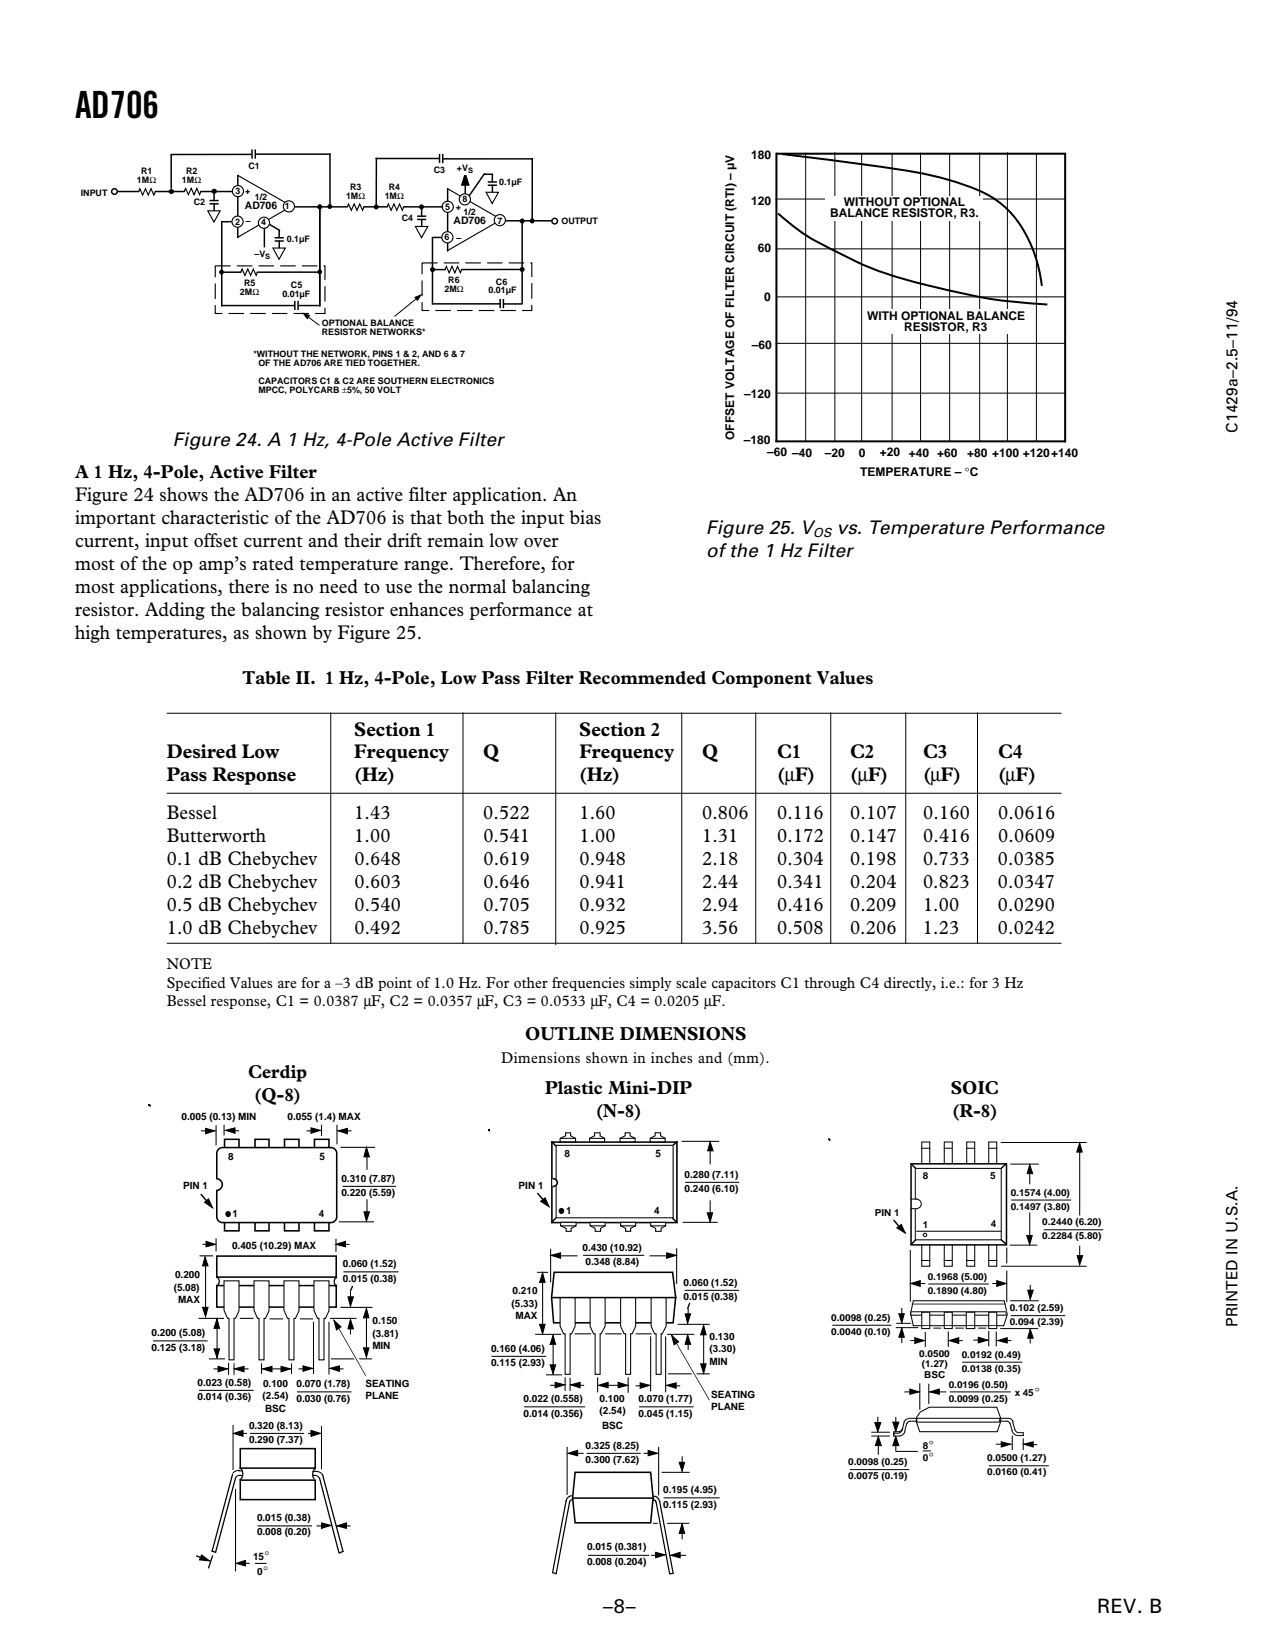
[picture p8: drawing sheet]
<svg xmlns="http://www.w3.org/2000/svg" width="216mm" height="279mm" viewBox="0 0 216 279" stroke-linecap="round" stroke-linejoin="round" font-family="sans-serif">
<path d="M36.4 45h18.6v8.1h-18.6z" fill="none" stroke="#000" stroke-width=".19" stroke-dasharray="2.6 1" stroke-linecap="butt"/>
<g fill="none" stroke="#000" stroke-width=".25">
<path d="M63.7 26.8h10.5M63.7 26.8v8.2M75.2 26.9h14.9M75.8 32v10.4M78.8 30.4v2.4M82 29.5l-2.8 4.1M82.1 29.5h1.3M85.4 37.4h7.8M88.4 37.5v13.8M90.1 26.9v10.5M73.2 40.3v11.1M73.3 51.5h11.4"/>
<path d="M73.3 40.2h2.2M85.4 51.5h3M88.4 45.6l-14.8 .1"/>
</g>
<path d="M75.8 32l9.1 5.2M84.9 37.2l-9.1 5.2" fill="none" stroke="#000" stroke-width=".19"/>
<g fill="#000" stroke="#000" stroke-width=".25">
<circle cx="63.7" cy="35" r=".3"/>
<circle cx="71.4" cy="35" r=".3"/>
<circle cx="88.4" cy="37.4" r=".3"/>
<circle cx="73.2" cy="45.7" r=".3"/>
<circle cx="88.4" cy="45.6" r=".3"/>
</g>
<g fill="#fff" stroke="#000" stroke-width=".19">
<circle cx="75.8" cy="35" r=".94"/>
<circle cx="75.8" cy="40.2" r=".94"/>
<circle cx="78.7" cy="33.8" r=".94"/>
<circle cx="84.6" cy="37.3" r=".94"/>
</g>
<g fill="none" stroke="#000" stroke-width=".25">
<path d="M29 26.2v5.6M35.6 34h1.3M35.6 34.5h1.3M36.3 32.7l-.1 1.2M36.3 34.6v1.1M37.5 37.5v14.3M37.7 37.5h1.4M40.3 29.8v10.4M42.4 26.1l-13.4 .1M45.2 37.7l2.1 1.3M49.6 35h25.3M55.9 26.1h-12.5"/>
<path d="M55.9 26.1v8.8M74.4 26.2v1.3M75 26.2v1.3M37.6 51.7h12.1M50.7 51.7h3.3M54.1 46.1h-16.3M84.7 50.8v1.3M85.2 50.8v1.3"/>
</g>
<path d="M51.1 52.9l1.5 .5-.6 .7zM70.1 50.3l1.4-.6-.8 1.3z" fill="#000"/>
<path d="M52.3 53.8l1.7 1.2M70.4 50.7l-3.5 2.8" fill="none" stroke="#000" stroke-width=".17"/>
<g fill="#000" stroke="#000" stroke-width=".25">
<circle cx="36.3" cy="32.4" r=".31"/>
<circle cx="90.1" cy="37.4" r=".3"/>
</g>
<path d="M40.3 29.7l9.1 5.2M49.4 34.9l-9.2 5.3" fill="none" stroke="#000" stroke-width=".19"/>
<path d="M35.2 35.7h2.1l-1.1 1.9z" fill-rule="evenodd" fill="#fff" stroke="#000" stroke-width=".19"/>
<g fill="#000" stroke="#000" stroke-width=".25">
<circle cx="54.1" cy="35" r=".28"/>
<circle cx="37.5" cy="46.1" r=".28"/>
<circle cx="54.1" cy="46.1" r=".28"/>
</g>
<g fill="#fff" stroke="#000" stroke-width=".19">
<circle cx="40.2" cy="37.5" r=".94"/>
<circle cx="40.3" cy="32.4" r=".94"/>
<circle cx="44.7" cy="37.7" r=".94"/>
<circle cx="48.9" cy="35" r=".94"/>
</g>
<g fill="none" stroke="#000" stroke-width=".25">
<path d="M20.1 32.4h19.1M42.7 25.4v1.3M43.2 25.4v1.3M44.8 38.8v3M47.3 39v1.2M54.1 35.1v16.7M46.6 40.3h1.3M46.6 40.8h1.3M47.3 40.8v1.2M49.9 51.1v1.3M50.5 51.1v1.3"/>
<circle cx="19.4" cy="32.4" r=".47"/>
<circle cx="93.9" cy="37.4" r=".47"/>
</g>
<g fill="#000" stroke="#000" stroke-width=".25">
<circle cx="29" cy="32.4" r=".31"/>
<circle cx="54.1" cy="35" r=".28"/>
<circle cx="55.8" cy="35" r=".28"/>
</g>
<g fill="#fff" stroke="#fff" stroke-width=".19">
<path d="M23.8 32.2h2.4l-.3 .6h-2.4z" fill-rule="evenodd"/>
<path d="M31.6 32.1h2.3l-.3 .7h-2.3z" fill-rule="evenodd"/>
<path d="M75.7 45.3h2.4l-.3 .7h-2.4z" fill-rule="evenodd"/>
<path d="M59.2 34.7h2.3l-.3 .7h-2.3z" fill-rule="evenodd"/>
<path d="M65.9 34.7h2.3l-.2 .7h-2.4z" fill-rule="evenodd"/>
</g>
<path d="M23.5 32.5l.2-.5 .4 1 .5-1 .5 1 .5-1 .5 1 .2-.5M31.2 32.4l.2-.5 .5 1.1 .5-1.1 .5 1.1 .4-1.1 .5 1.1 .2-.6M58.8 35l.2-.5 .5 1.1 .5-1.1 .4 1.1 .5-1.1 .5 1.1 .2-.5M65.5 35l.3-.5 .4 1.1 .5-1.1 .5 1.1 .5-1.1 .4 1.1 .3-.5M75.4 45.6l.2-.5 .5 1.1 .4-1.1 .5 1.1 .5-1.1 .5 1.1 .2-.6" fill="none" stroke="#000" stroke-width=".19"/>
<path d="M71.5 44.5h18.6v8.1h-18.6z" fill="none" stroke="#000" stroke-width=".19" stroke-dasharray="2.6 1" stroke-linecap="butt"/>
<path d="M46.2 42h2.1l-1 1.9z" fill-rule="evenodd" fill="#fff" stroke="#000" stroke-width=".19"/>
<path d="M41.2 45.8h2.3l-.3 .7h-2.3z" fill-rule="evenodd" fill="#fff" stroke="#fff" stroke-width=".19"/>
<path d="M40.8 46.1l.2-.5 .5 1 .5-1 .4 1 .5-1 .5 1 .2-.5" fill="none" stroke="#000" stroke-width=".19"/>
<path d="M70.8 36.6h1.3M70.8 37.2h1.3M71.4 35.4v1.1M71.4 37.2v1.1" fill="none" stroke="#000" stroke-width=".25"/>
<path d="M70.3 38.4h2.1l-1 1.9z" fill-rule="evenodd" fill="#fff" stroke="#000" stroke-width=".19"/>
<path d="M82.7 30.8h1.3M82.7 31.4h1.3M83.4 29.6v1.1M83.4 31.4v1.1" fill="none" stroke="#000" stroke-width=".25"/>
<path d="M82.3 32.6h2.1l-1.1 1.9z" fill-rule="evenodd" fill="#fff" stroke="#000" stroke-width=".19"/>
<path d="M78.7 29.7h.2l.5 1.7h-1.2z" fill-rule="evenodd" fill="#000" stroke="#000" stroke-width=".17"/>
<g fill="none" stroke="#000" stroke-width=".17">
<path d="M131.4 33.7h48.8M136.4 25.9v48.8M141.4 25.9v48.8M145.9 26v48.6M151.1 26v48.7M155.9 26v48.6M160.8 26v48.6M165.9 25.9v48.8M170.6 25.8v48.9M175.5 26v48.7M131.4 58.1h48.9M131.5 42.1h48.8"/>
<path d="M131.5 50.3h48.8M131.4 66.6h48.8"/>
</g>
<path d="M131.5 26v48.7M131.5 26h48.9M180.4 26.1v48.6M131.5 74.7h48.8" fill="none" stroke="#000" stroke-width=".34"/>
<path d="M139.7 33.3h26.8v4h-26.8z" fill-rule="evenodd" fill="#fff"/>
<path d="M132.4 26.1a295.4 295.4 0 0 1 26 3.8 36.5 36.5 0 0 1 9.8 3.7 19.3 19.3 0 0 1 7.9 12.6l.3 2.2" fill="none" stroke="#000" stroke-width=".34"/>
<path d="M146.5 52.5h27.2v4h-27.2z" fill-rule="evenodd" fill="#fff"/>
<path d="M131.7 36.1a36.2 36.2 0 0 0 10.5 6.8 61.9 61.9 0 0 0 17.2 6 83.4 83.4 0 0 0 18 2.7" fill="none" stroke="#000" stroke-width=".34"/>
<g fill="none" stroke="#000" stroke-width=".17">
<path d="M28.2 120.8h151.5M28.2 134.3h151.5M56 120.7v39.1M78.4 120.7v39.1M94.1 120.7v39.3M115.4 120.7v39.1M128 120.7v39.1M140.7 120.7v39.1M153.4 120.7v39.1M165.5 120.7v39.1M28.2 159.7h151.5M54.4 257.9l1.6 .4-1.6 .5z"/>
<path d="M57.1 258.4l1.6-.5v.9zM34.1 263.3l1.4 1-1.7-.2zM40 264.7l1.6-.5v1z"/>
</g>
<g fill="#000">
<path d="M25.2 187.1l.2 .2zM39.3 249.6h.2v.2l-3.5 13h-.2zM39.4 241.3h.2v7.6h-.2zM39.8 252.1h.2v14h-.2zM39.8 250.2h.2v.1l-3.4 12.7h-.2zM40.4 249h.7v.2h-.7zM40.5 249.7h.7v.2h-.7zM42.3 242.6h9.2v.2h-9.2zM43.6 258.3h9.2v.2h-9.2zM52.8 249.7h.7v.2h-.7zM52.9 249.1h.7v.1h-.7zM53.6 258.3h2v.2h-2z"/>
<path d="M54 250.2h.2l3.3 12.8h-.2zM54.4 241.4h.1v7.4h-.1zM54.4 257.9h1.7v1h-1.7zM54.5 249.6h.2l3.5 13.2h-.2zM57.1 257.9h1.6v1h-1.6zM57.5 258.3h1.9v.2h-1.9zM33.2 263.4l1.9 .7v.1l-1.9-.6zM33.8 263.3h1.7v1.1h-1.7zM35.8 262.5l.8 .3v.2l-.8-.3zM35.9 263.4h.2v.2l-.7 2h-.2zM40 264.2h1.6v1h-1.6zM40.3 264.6l2 .1v.1l-2-.1z"/>
<path d="M57.4 262.9l.8-.3v.2l-.6 .2h-.2z"/>
</g>
<path d="M40.6 249h-.1a1.18 1.18 0 0 0-1.1 .5M40.6 249.8l-.3 .1-.4 .4M53.3 249.8l.3 .1 .4 .4M53.4 249.2h.1a1.18 1.18 0 0 1 1.1 .5" fill="none" stroke="#000" stroke-width=".18"/>
<path d="M53.5 248.7a1.14 1.14 0 0 0 0 1.9" fill="none" stroke="#000" stroke-width=".21"/>
<path d="M40.6 250.6h12.8v3.4h-12.8z" fill="#fff"/>
<path d="M40.7 250.6h12.7v3.3h-12.7z" fill="none" stroke="#000" stroke-width=".26"/>
<path d="M40.6 245.3h12.8v3.3h-12.8z" fill="#fff"/>
<path d="M40.7 245.3h12.7v3.3h-12.7z" fill="none" stroke="#000" stroke-width=".26"/>
<path d="M40.6 248.6a1.14 1.14 0 0 1 0 2" fill="none" stroke="#000" stroke-width=".21"/>
<g fill="#000">
<path d="M25.2 187.1l.2 .2zM36.5 190.6h.2v3.3h-.2zM37.9 190.5h.1v1.8h-.1zM51.9 191.4h2v.2h-2zM52.7 191h1.6v1h-1.6zM54.4 190.5h.1v1.8h-.1zM57 190.5h.2v3.3h-.2zM57.2 191.1h1.7v.9h-1.7zM57.6 191.4h1.9v.2h-1.9zM39.5 242.2h1.7v1.1h-1.7zM40.1 242.6h1.7v.2h-1.7zM52.2 242.6h1.7v.2h-1.7z"/>
<path d="M52.7 242.2h1.6v1.1h-1.6zM43.2 264.7h1.9v.1h-1.9z"/>
</g>
<path d="M52.7 191l1.6 .4-1.6 .5zM57.2 191.5l1.6-.4v.9zM39.5 242.7l1.7-.5v1zM52.7 242.2l1.6 .5-1.6 .5z" fill="none" stroke="#000" stroke-width=".17"/>
<path d="M38 207.1h2.5v1.4h-2.5z" fill="#fff"/>
<path d="M38 207.1v1.3h2.5v-1.3" fill="none" stroke="#000" stroke-width=".26"/>
<path d="M43.2 207.1h2.4v1.4h-2.4z" fill="#fff"/>
<path d="M43.2 207.1v1.3h2.4v-1.3" fill="none" stroke="#000" stroke-width=".26"/>
<path d="M48.2 207.1h2.5v1.4h-2.5z" fill="#fff"/>
<path d="M48.2 207.1v1.3h2.4v-1.3" fill="none" stroke="#000" stroke-width=".26"/>
<path d="M53.3 207.1h2.5v1.4h-2.5z" fill="#fff"/>
<path d="M53.3 207.1v1.3h2.4v-1.3" fill="none" stroke="#000" stroke-width=".26"/>
<path d="M38 192.9h2.5v1.4h-2.5z" fill="#fff"/>
<path d="M38 194.3v-1.4h2.5v1.4" fill="none" stroke="#000" stroke-width=".26"/>
<path d="M43.2 192.9h2.4v1.4h-2.4z" fill="#fff"/>
<path d="M43.2 194.3v-1.4h2.4v1.4" fill="none" stroke="#000" stroke-width=".26"/>
<path d="M48.2 192.9h2.5v1.4h-2.5z" fill="#fff"/>
<path d="M48.2 194.3v-1.4h2.4v1.4" fill="none" stroke="#000" stroke-width=".26"/>
<path d="M53.3 192.9h2.5v1.4h-2.5z" fill="#fff"/>
<path d="M53.3 194.3v-1.4h2.4v1.4" fill="none" stroke="#000" stroke-width=".26"/>
<path d="M37 194.6l.7-.3h18.3a1.02 1.02 0 0 1 1.1 1v10.8a1.02 1.02 0 0 1-1.1 1h-18.3a1.02 1.02 0 0 1-1-1v-10.8z" fill="#fff"/>
<path d="M37 194.6l.7-.3h18.3a.97 .97 0 0 1 1 1v10.8a.97 .97 0 0 1-1 .9h-18.3a.97 .97 0 0 1-1-.9v-10.8z" fill="none" stroke="#000" stroke-width=".26"/>
<path d="M36.5 199.7h.3v1.8h-.3z" fill="#fff"/>
<path d="M36.5 199.7h.3v1.7h-.3z" fill="none" stroke="#fff" stroke-width=".26"/>
<path d="M36.6 199.5a1.06 1.06 0 0 1 1.1 1.1 1.06 1.06 0 0 1-1.1 1z" fill="#fff"/>
<path d="M36.6 199.6a1.02 1.02 0 0 1 1 1 1.02 1.02 0 0 1-1 1" fill="none" stroke="#000" stroke-width=".26"/>
<g fill="#000">
<path d="M25.2 187.1l.2 .2zM34 191.4h2v.2h-2zM34.8 191.1h1.7v.9h-1.7zM38.2 191h1.6v1h-1.6zM38.5 191.3l2 .1v.2l-2-.1zM57.7 194.2h5.8v.2h-5.8zM61.6 194.3h1v1.6h-1zM62.1 194.9h.1v3.2h-.1zM34 202.2h.1l1.5 1.6v.2h-.2l-1.4-1.7zM34.3 210.6h1.7v.2h-1.7zM34.3 212.8h1v1.6h-1zM34.6 203h1.4v1.6h-1.4z"/>
<path d="M34.7 213.6h.2v8.3h-.2zM34.9 210.2h1.6v1h-1.6zM36.5 209.7h.2v2.2h-.2zM56.8 209.8h.2v2.2h-.2zM56.9 210.2h1.6v1h-1.6zM57.1 210.6h2.1v.2h-2.1zM57.4 206.8h5.9v.2h-5.9zM58 200.8h9.1v.2h-9.1zM58.2 215.3h9.3v.2h-9.3zM58.9 219.6h1v1.7h-1zM59.3 218.7h.1v1.9h-.1zM59.6 217.7h.2v.2l-.4 .8h-.1z"/>
<path d="M61.6 205.2h1v1.7h-1zM62.1 203.1h.1v3.1h-.1zM33.6 223.2h4.3v.1h-4.3zM33.7 235.4h9.2v.1h-9.2zM34.3 221.4h1v1.6h-1zM35.4 230h2.7v.2h-2.7zM36.2 231.7h1.9v.2h-1.9zM36.2 228.4h1v1.6h-1zM36.2 223.3h1v1.7h-1zM36.7 224.3h.1v4.7h-.1zM36.9 231.4h1.7v1h-1.7zM38.6 230.8h.2v2h-.2z"/>
<path d="M39.5 230.9h.2v1.9h-.2zM39.7 231.4h1.7v1h-1.7zM40.2 231.7h1.9v.2h-1.9zM40.6 223.2h2.3v.1h-2.3zM44.2 230.9h.2v1.7h-.2zM44.5 231.4h1.6v1h-1.6zM44.6 231.7h3.8v.2h-3.8zM45.6 223.2h2.3v.2h-2.3zM47.6 231.4h1.6v1h-1.6zM49.3 230.9h.2v1.7h-.2zM50.3 235.6h9.2v.2h-9.2zM50.5 231.7h2v.2h-2z"/>
<path d="M50.8 223.2h2.2v.2h-2.2zM51.3 231.3h1.7v1h-1.7zM53 223.8h.2v8.8h-.2zM55.6 223.8h.2v8.9h-.2zM55.9 231.3h1.6v1h-1.6zM55.9 223.2h4.5v.1h-4.5zM56 230h7v.2h-7zM56.5 223.5h1.3v1.7h-1.3zM56.7 231.7h1.5v.2h-1.5zM57.7 221.3h5.4v.2h-5.4zM58.9 223.4h1v1.7h-1zM59.3 223.9h.1v2.1h-.1z"/>
<path d="M61.5 221.5h1v1.7h-1zM61.5 228.2h1v1.7h-1zM62 222.6h.1v6.8h-.1z"/>
<circle cx="38.6" cy="205.6" r=".4"/>
</g>
<circle cx="38.6" cy="205.6" r=".4" fill="none" stroke="#000" stroke-width=".18"/>
<g fill="none" stroke="#000" stroke-width=".17">
<path d="M34.8 191.1l1.6 .4-1.6 .5zM38.2 191.4l1.6-.4v.9zM62.1 194.3l.5 1.6h-1zM34.6 203.6l.7-.6 .7 1.5zM34.7 212.8l.5 1.5h-.9zM34.9 210.2l1.6 .5-1.6 .4zM56.9 210.7l1.6-.5v.9zM58.9 219.6h1l-.6 1.6zM61.6 205.2h1l-.5 1.6zM34.3 221.4h.9l-.4 1.6zM36.2 228.4h1l-.4 1.5zM36.8 223.3l.4 1.6h-1z"/>
<path d="M36.9 231.4l1.6 .4-1.6 .5zM39.7 231.8l1.6-.4v.9zM44.5 231.8l1.6-.4v.9zM47.6 231.4l1.6 .4-1.6 .5zM51.3 231.3l1.6 .4-1.6 .5zM55.9 231.7l1.6-.4v.9zM56.6 223.6l1.1 1.1-.7 .5zM59.3 223.4l.6 1.6h-1zM61.5 228.2h1l-.4 1.6zM62.1 221.5l.4 1.7h-1z"/>
</g>
<path d="M59.3 228.5h.6l1.7 2.9v.5h-.6l-1.7-2.9z" fill="#fff"/>
<path d="M33.8 212.6h2.3v.1h-2.3zM25.9 227h9.3v.1h-9.3zM57.1 224.4l4.9 8.6z" fill="#000"/>
<path d="M57.1 216.3a.71 .71 0 0 0-.5 .7 .71 .71 0 0 0 .5 .7" fill="none" stroke="#000" stroke-width=".21"/>
<path d="M36.7 217.7h20.3v3.7h-20.3z" fill="#fff"/>
<path d="M36.7 217.7h20.2v3.6h-20.2z" fill="none" stroke="#000" stroke-width=".26"/>
<path d="M36.7 212.7h20.3v3.6h-20.3z" fill="#fff"/>
<path d="M36.7 212.7h20.2v3.6h-20.2z" fill="none" stroke="#000" stroke-width=".26"/>
<path d="M36.6 216.3a.75 .75 0 0 1 .5 .7 .75 .75 0 0 1-.5 .7" fill="none" stroke="#000" stroke-width=".21"/>
<path d="M37.9 216.9h2.6v13.4h-2.6z" fill="#fff"/>
<path d="M25.2 187l.2 .1v.2l-.2-.1z" fill="#000"/>
<path d="M37.9 216.9h2.6v5.1l-.6 1.2h-.3v7.1h-.8v-7.1h-.3l-.6-1.3z" fill="none" stroke="#000" stroke-width=".18"/>
<path d="M43 216.9h2.6v13.4h-2.6z" fill="#fff"/>
<path d="M25.2 187l.2 .1v.2l-.2-.1z" fill="#000"/>
<path d="M43 216.9h2.6v5.1l-.6 1.2h-.3v7.1h-.8v-7.1h-.3l-.6-1.3z" fill="none" stroke="#000" stroke-width=".18"/>
<path d="M48.1 216.9h2.5v13.4h-2.5z" fill="#fff"/>
<path d="M25.2 187l.2 .1v.2l-.2-.1z" fill="#000"/>
<path d="M48.1 216.9h2.5v5.1l-.6 1.2h-.2v7.1h-.9v-7.1h-.2l-.6-1.3z" fill="none" stroke="#000" stroke-width=".18"/>
<path d="M53.2 216.9h2.5v13.4h-2.5z" fill="#fff"/>
<g fill="#000">
<path d="M25.2 187l.2 .1v.2l-.2-.1zM82.7 191.3l.2 .2zM93.3 193.3h.3v13.8h-.3zM93.3 193.3h21.5v.2h-21.5zM115.4 193.2h6.4v.2h-6.4zM119.8 193.3h1v1.6h-1zM120.2 193.9h.1v3.3h-.1zM90.9 202h.2l1.5 1.7v.2h-.2l-1.5-1.7zM91.5 202.8h1.5v1.6h-1.5zM93.3 206.9h21.5v.3h-21.5zM115.6 206.9h5.9v.2h-5.9zM116 200.1h9.2v.2h-9.2z"/>
<path d="M119.7 205.4h1v1.5h-1zM120.2 203.3h.1v3h-.1z"/>
</g>
<path d="M53.2 216.9h2.5v5.1l-.6 1.2h-.2v7.1h-.9v-7.1h-.2l-.6-1.3z" fill="none" stroke="#000" stroke-width=".18"/>
<path d="M120.3 193.3l.5 1.6h-1zM91.5 203.4l.8-.6 .7 1.6zM119.7 205.4h1l-.4 1.5z" fill="none" stroke="#000" stroke-width=".17"/>
<path d="M94.9 207h2.7v1.5h-2.7z" fill="#fff"/>
<path d="M82.6 191.2l.3 .1v.2h-.2zM94.9 207.5h2.7v.2h-2.7z" fill="#000"/>
<path d="M94.9 207h2.7v.6l-.9 .4v.5h-.8v-.5l-1-.4z" fill="none" stroke="#000" stroke-width=".18"/>
<path d="M110.2 207h2.5v1.5h-2.5z" fill="#fff"/>
<path d="M82.6 191.2l.3 .1v.2h-.2zM110.2 207.5h2.6v.2h-2.6z" fill="#000"/>
<path d="M110.2 207h2.5v.6l-.7 .4v.5h-1v-.5l-.8-.4z" fill="none" stroke="#000" stroke-width=".18"/>
<path d="M105.1 207h2.5v1.5h-2.5z" fill="#fff"/>
<path d="M82.6 191.2l.3 .1v.2h-.2zM105 207.5h2.7v.2h-2.7z" fill="#000"/>
<path d="M105.1 207h2.5v.6l-.8 .4v.5h-.9v-.5l-.8-.4z" fill="none" stroke="#000" stroke-width=".18"/>
<path d="M99.9 207h2.6v1.5h-2.6z" fill="#fff"/>
<path d="M82.6 191.2l.3 .1v.2h-.2zM99.9 207.5h2.7v.2h-2.7z" fill="#000"/>
<path d="M99.9 207h2.6v.6l-.8 .4v.5h-.9v-.5l-.9-.4z" fill="none" stroke="#000" stroke-width=".18"/>
<path d="M94.8 191.8h2.7v1.5h-2.7z" fill="#fff"/>
<path d="M82.6 191.2l.3 .1v.2h-.2zM94.8 192.7h2.7v.1h-2.7z" fill="#000"/>
<path d="M94.8 192.8l1-.5v-.5h.8v.5l.9 .5v.5h-2.7z" fill="none" stroke="#000" stroke-width=".18"/>
<path d="M110.1 191.8h2.5v1.5h-2.5z" fill="#fff"/>
<path d="M82.6 191.2l.3 .1v.2h-.2zM110.1 192.7h2.6v.1h-2.6z" fill="#000"/>
<path d="M110.9 191.8h1v.5l.7 .5v.5h-2.5v-.5l.8-.5z" fill="none" stroke="#000" stroke-width=".18"/>
<path d="M105 191.8h2.5v1.5h-2.5z" fill="#fff"/>
<path d="M82.6 191.2l.3 .1v.2h-.2zM104.9 192.7h2.7v.1h-2.7z" fill="#000"/>
<path d="M105.9 191.8h.8v.5l.8 .5v.5h-2.5v-.5l.9-.5z" fill="none" stroke="#000" stroke-width=".18"/>
<path d="M99.8 191.8h2.6v1.5h-2.6z" fill="#fff"/>
<path d="M82.6 191.2l.3 .1v.2h-.2zM93.4 193.3h.2l.6 .6v.2h-.2l-.6-.7zM99.8 192.7h2.7v.1h-2.7zM114.5 193.3h.3v13.8h-.3zM114.5 193.3h.2v.1l-.6 .6h-.2v-.1zM93.4 206.8l.6-.6h.2v.2l-.6 .6h-.2zM113.8 206.2h.2l.6 .6v.2h-.2l-.6-.6z" fill="#000"/>
<path d="M100.7 191.8h.9v.5l.8 .5v.5h-2.6v-.5l.9-.5z" fill="none" stroke="#000" stroke-width=".18"/>
<path d="M94.2 193.9h19.8v12.3h-19.8z" fill="#fff"/>
<path d="M94.2 193.9h19.8v12.3h-19.8z" fill="none" stroke="#000" stroke-width=".18"/>
<path d="M93.5 199.5a.74 .74 0 0 1 .9 .7 .74 .74 0 0 1-.9 .8z" fill="#fff"/>
<path d="M93.5 199.6a.69 .69 0 0 1 .9 .6 .69 .69 0 0 1-.9 .7" fill="none" stroke="#000" stroke-width=".26"/>
<g fill="#000">
<path d="M82.7 191.3l.2 .2zM90.9 215.4h1.9v.1h-1.9zM91.4 215.5h1v1.7h-1zM91.8 216.5h.2v8.2h-.2zM93.2 211.5h.1v5.6h-.1zM93.3 212.1h1.7v1h-1.7zM94.7 212.6h3.1v.1h-3.1zM98.7 212.5h10.4v.2h-10.4zM110 212.6h3.7v.1h-3.7zM112.9 212.1h1.6v1h-1.6zM114.5 211.4h.2v6h-.2zM115.9 218.4h9.3v.2h-9.3z"/>
<path d="M83.2 229.6h9.3v.2h-9.3zM88.7 238.1h10.4v.2h-10.4zM90.6 225.9h4.4v.1h-4.4zM91.4 224.3h1v1.6h-1zM92.5 232.7h2.7v.2h-2.7zM93.2 231.1h.9v1.6h-.9zM93.2 226.1h.9v1.6h-.9zM93.2 234.5h1.9v.2h-1.9zM93.6 227.1h.1v4.6h-.1zM94 234.1h1.7v1h-1.7zM95.6 233.2h.2v2.3h-.2zM96.5 233.3h.1v2.2h-.1z"/>
<path d="M96.6 234.1h1.7v1h-1.7zM97 234.5h1.9v.2h-1.9zM97.3 225.8h2.8v.2h-2.8zM101.1 233.2h.2v2.6h-.2zM101.4 234.1h1.6v1h-1.6zM101.7 234.5h3.7v.2h-3.7zM102.5 225.8h2.8v.2h-2.8zM104.7 234.1h1.6v1h-1.6zM106.3 233.2h.2v2.7h-.2zM107.6 225.8h2.7v.2h-2.7zM107.6 234.6h2v.2h-2zM108.2 238.1h9.3v.2h-9.3z"/>
<path d="M108.4 234.2h1.7v.9h-1.7zM110.1 226.3h.2v9.3h-.2zM112.6 226.3h.2v9.5h-.2zM112.9 234.2h1.6v.9h-1.6zM113 225.9h4.5v.1h-4.5zM113.1 232.5h7.1v.2h-7.1zM113.7 226.1h1.3v1.7h-1.3zM113.7 234.6h1.5v.2h-1.5zM114.7 224.2h5.5v.1h-5.5zM116 222.5h1v1.6h-1zM116 226h1v1.7h-1zM116.4 221.5h.2v2h-.2z"/>
<path d="M116.4 226.5h.2v2.1h-.2zM116.7 220.6h.2v.2l-.4 .8h-.1zM118.6 224.4h1v1.7h-1zM118.6 230.9h1v1.7h-1zM119.1 225.3h.1v6.7h-.1z"/>
<circle cx="95.1" cy="205.1" r=".4"/>
</g>
<circle cx="95.1" cy="205.1" r=".4" fill="none" stroke="#000" stroke-width=".18"/>
<g fill="none" stroke="#000" stroke-width=".17">
<path d="M91.9 215.5l.4 1.6h-.9zM93.3 212.6l1.6-.5v1zM112.9 212.1l1.6 .5-1.6 .5zM91.4 224.3h.9l-.4 1.6zM93.2 231.1h.9l-.4 1.5zM93.7 226.1l.4 1.5h-.9zM94 234.1l1.6 .4-1.6 .5zM96.6 234.5l1.6-.4v.9zM101.4 234.6l1.6-.5v.9zM104.7 234.1l1.6 .5-1.6 .4zM108.4 234.2l1.6 .4-1.6 .5zM112.9 234.6l1.6-.4v.9z"/>
<path d="M113.7 226.1l1.2 1.1-.7 .5zM116 222.5h.9l-.5 1.6zM116.4 226l.5 1.6h-.9zM118.6 230.9h1l-.4 1.6zM119.2 224.4l.4 1.6h-1z"/>
</g>
<path d="M116.5 231h.6l1.6 3v.5h-.5l-1.7-2.9z" fill="#fff"/>
<path d="M93.3 219.6h21.3v.3h-21.3zM114.2 227l6 10.1z" fill="#000"/>
<path d="M93.8 215.4h20.1l.5 4.3-.4 4.3h-20.3l-.3-4.3z" fill="none" stroke="#000" stroke-width=".26"/>
<path d="M94.8 219.8h2.6v12.9h-2.6z" fill="#fff"/>
<path d="M82.6 191.2l.3 .1v.2h-.2z" fill="#000"/>
<path d="M94.8 219.8h2.6v4.8l-.6 1.3h-.3v6.8h-.8v-6.8h-.3l-.6-1.3z" fill="none" stroke="#000" stroke-width=".18"/>
<path d="M110.3 219.8h2.5v12.9h-2.5z" fill="#fff"/>
<path d="M82.6 191.2l.3 .1v.2h-.2z" fill="#000"/>
<path d="M110.3 219.8h2.5v4.8l-.7 1.3h-.1v6.8h-.9v-6.8h-.2l-.6-1.3z" fill="none" stroke="#000" stroke-width=".18"/>
<path d="M105.1 219.8h2.5v12.9h-2.5z" fill="#fff"/>
<path d="M82.6 191.2l.3 .1v.2h-.2z" fill="#000"/>
<path d="M105.1 219.8h2.5v4.8l-.6 1.3h-.2v6.8h-.9v-6.8h-.2l-.6-1.3z" fill="none" stroke="#000" stroke-width=".18"/>
<path d="M99.9 219.8h2.6v12.9h-2.6z" fill="#fff"/>
<g fill="#000">
<path d="M82.6 191.2l.3 .1v.2h-.2zM82.7 191.3l.2 .2zM95.8 254.1h.2v.1l-2.3 12.1h-.2zM95.9 245h.2v8.1h-.2zM96.2 245.6h1.7v1h-1.7zM96.4 254.2h.1v.2l-2.2 12.2h-.2zM97 246h1.8v.2h-1.8zM99.3 246h9.2v.2h-9.2zM109 246h1.9v.2h-1.9zM109.7 245.6h1.7v1h-1.7zM110.6 257.9h.8v.1h-.8zM111 254.3h.2l2.3 12.3h-.2z"/>
<path d="M111.4 245h.2v8.2h-.2zM111.6 254.1h.2l2.3 12.4h-.2zM112 249.2h4.8v.2h-4.8zM112.4 253.5h9.5v.2h-9.5zM113 257.9h3.7v.1h-3.7zM115 247.6h1v1.6h-1zM115 258h1v1.7h-1zM115.4 246.6h.2v2h-.2zM115.4 258.6h.2v2.1h-.2zM93.5 266.2l.7 .1v.2l-.7-.1zM99.6 263.3h10.3v.2h-10.3zM110.3 263.3h1.8v.2h-1.8z"/>
<path d="M111 262.9h1.7v.9h-1.7zM113.6 262.9h1.6v.9h-1.6zM113.4 266.4l.7-.1v.2l-.7 .1zM114.3 263.3h1.9v.2h-1.9z"/>
</g>
<path d="M99.9 219.8h2.6v4.8l-.7 1.3h-.2v6.8h-.8v-6.8h-.3l-.6-1.3zM96.9 253.3a.98 .98 0 0 0-1 .9M97 253.9l-.4 .2-.1 .3" fill="none" stroke="#000" stroke-width=".18"/>
<path d="M96.2 246.1l1.6-.5v.9zM109.7 245.6l1.7 .5-1.7 .4zM115 247.6h.9l-.4 1.5zM115.5 258l.4 1.6h-.9zM111 262.9l1.6 .4-1.6 .5zM113.6 263.4l1.6-.5v.9z" fill="none" stroke="#000" stroke-width=".17"/>
<path d="M110.5 253.4h1.2v.8h-1.2z" fill="#fff"/>
<path d="M82.6 191.2l.3 .1v.2h-.2z" fill="#000"/>
<path d="M110.5 253.4h.2a.99 .99 0 0 1 1 .8" fill="none" stroke="#000" stroke-width=".18"/>
<path d="M110.5 254h.6v.4h-.6z" fill="#fff"/>
<path d="M82.6 191.2l.3 .1v.2h-.2z" fill="#000"/>
<path d="M110.5 254l.4 .1 .2 .3" fill="none" stroke="#000" stroke-width=".18"/>
<path d="M97 249.3h13.6v8.6h-13.6z" fill="#fff"/>
<path d="M97.4 249.3h12.8l.4 4.3-.4 4.3h-12.8l-.4-4.3z" fill="none" stroke="#000" stroke-width=".26"/>
<g fill="#000">
<path d="M140.3 192.9l.3 .2zM148.6 239.9h.1v1.9h-.1zM151.6 239.9h.2v1.9h-.2zM153.1 235.6h2v.2h-2zM154.1 235.2h1.6v1h-1.6zM155.7 234.2h.1v4.5h-.1zM157.2 234.3h.2v3.4h-.2zM157.4 235.2h1.7v1h-1.7zM157.9 235.6h2.3v.2h-2.3zM160.8 235.6h10.4v.2h-10.4zM97 253.5h13.8v.3h-13.8zM143.9 248.8h10.1v.1h-10.1z"/>
<path d="M147.5 242.4h3.2v.2h-3.2zM147.5 243.1h3.2v.2h-3.2zM148.1 240.9h1.1v1.6h-1.1zM148.2 243.2h1.1v1.6h-1.1zM148.6 244.4h.2v1.9h-.2zM151.2 240.8h1v1.6h-1zM151.2 243.2h1v1.6h-1zM151.6 243.8h.2v2h-.2zM151.7 245.7h3.7v.2h-3.7zM156.3 245.6h1.3v.2h-1.3zM167.4 248.1h10.2v.2h-10.2zM168.6 244.5h1.8v.1h-1.8z"/>
<path d="M169.5 244.1h1.7v1h-1.7zM171.3 243.1h.2v2.4h-.2zM173.2 243.6h.2v1.9h-.2zM173.3 244.1h1.7v1h-1.7zM174.2 244.5h1.4v.2h-1.4z"/>
</g>
<path d="M154.1 235.2l1.6 .5-1.6 .4zM157.4 235.7l1.6-.5v.9zM148.1 240.9h1l-.5 1.5zM148.7 243.2l.5 1.6h-1zM151.2 240.8h1l-.5 1.6zM151.7 243.2l.5 1.6h-1zM169.5 244.1l1.6 .4-1.6 .5zM173.3 244.5l1.7-.4v.9z" fill="none" stroke="#000" stroke-width=".17"/>
<path d="M155.2 238.3h14.3v4.1h-14.3z" fill="#fff"/>
<path d="M140.3 192.8l.2 .1v.2l-.2-.1z" fill="#000"/>
<path d="M155.8 239.1l1.6-.8h11.4l.7 1.9v.5l-.6 1.7h-13.2l-.5-1.7v-.6z" fill="none" stroke="#000" stroke-width=".17"/>
<path d="M155.2 240.2h14.1v.6h-14.1z" fill="#fff"/>
<g fill="none" stroke="#000" stroke-width=".17">
<path d="M174.4 197.2l.5 1.5h-1zM182.8 193.5l.4 1.6h-.9zM151.9 207.9l.7-.6 .7 1.5zM173.9 209.2h.9l-.4 1.6zM182.4 212.6h.9l-.5 1.6zM152.8 242a.79 .79 0 0 1-.6 .7M152.9 241.8a.81 .81 0 0 1-.7 .6M153.3 242.3a1.08 1.08 0 0 1-1.1 .9M153.8 240.2a.81 .81 0 0 0-.7 .7M154.2 240.7h-.1a.55 .55 0 0 0-.5 .4M155.2 240.2h14.1v.6h-14.1zM170.5 240.7a.55 .55 0 0 1 .5 .4"/>
<path d="M170.8 240.2a.81 .81 0 0 1 .7 .6M171.3 242.2a1.08 1.08 0 0 0 1.1 .9M171.8 241.9a.79 .79 0 0 0 .7 .7"/>
</g>
<g fill="#000">
<path d="M140.3 192.9l.3 .2zM169.5 193.4h14.5v.1h-14.5zM171.1 197h4.8v.2h-4.8zM173.9 197.2h1v1.6h-1zM174.3 197.7h.2v2.8h-.2zM182.3 193.5h1v1.6h-1zM182.7 194.4h.2v11.4h-.2zM151.3 206.5h.1l1.4 1.7v.1h-.2l-1.3-1.6zM151.9 207.3h1.4v1.6h-1.4zM169.5 214.3h14.5v.2h-14.5zM171 210.8h4.6v.1h-4.6zM171.2 203.1h10.2v.2h-10.2z"/>
<path d="M173.9 209.2h.9v1.6h-.9zM174.3 205.3h.2v4.9h-.2zM176.7 208.2h10.1v.1h-10.1zM182.4 212.6h1v1.6h-1zM182.7 210.9h.2v2.8h-.2zM151.3 242.6h.9v.2h-.9zM151.3 243.1h1v.2h-1zM151.3 242.6h.1v.7h-.1zM151.3 242.4h1v.1h-1zM151.3 242.4h.1v.6h-.1zM153 240.7h.2v.2l-.4 1.3h-.1zM153.5 241h.1v.1l-.3 1.3h-.2z"/>
<path d="M153.8 240.1h1.4v.2h-1.4zM154.1 240.6h1.1v.1h-1.1zM169.5 240.6h1.1v.1h-1.1zM169.5 240.1h1.3v.2h-1.3zM171 241h.1l.4 1.3h-.2zM171.4 240.6h.1l.4 1.5h-.2zM172.4 242.5h1v.2h-1zM172.4 243h1v.2h-1zM173.2 242.6h.2v.6h-.2z"/>
</g>
<path d="M167.4 193.4h1.4v21h-1.4z" fill="#fff"/>
<path d="M167.4 193.4h1.4v21h-1.4z" fill="none" stroke="#000" stroke-width=".17"/>
<path d="M167.4 194.4h1.5v.1h-1.5zM167.4 213.4h1.5v.1h-1.5z" fill="#000"/>
<path d="M163.7 193.4h1.4v21h-1.4z" fill="#fff"/>
<path d="M163.7 193.4h1.4v21h-1.4z" fill="none" stroke="#000" stroke-width=".17"/>
<path d="M163.6 194.4h1.5v.1h-1.5zM163.6 213.4h1.5v.1h-1.5z" fill="#000"/>
<path d="M159.9 193.4h1.3v21h-1.3z" fill="#fff"/>
<path d="M159.9 193.4h1.3v21h-1.3z" fill="none" stroke="#000" stroke-width=".17"/>
<path d="M159.8 194.4h1.5v.1h-1.5zM159.8 213.4h1.5v.1h-1.5z" fill="#000"/>
<path d="M156.1 193.4h1.3v21h-1.3z" fill="#fff"/>
<path d="M156.1 193.4h1.3v21h-1.3z" fill="none" stroke="#000" stroke-width=".17"/>
<path d="M156 194.4h1.5v.1h-1.5zM156 213.4h1.5v.1h-1.5z" fill="#000"/>
<path d="M154.2 197h16.3v13.8h-16.3z" fill="#fff"/>
<path d="M154.3 197.1h16.1v13.7h-16.1z" fill="none" stroke="#000" stroke-width=".26"/>
<path d="M169.5 197.8l.7-.8h.2v.2l-.8 .7h-.1zM169.5 209.9h.1l.9 .7v.2h-.2l-.8-.8z" fill="#000"/>
<path d="M155 197.8h14.5v12.1h-14.5z" fill="#fff"/>
<path d="M155 197.8h14.5v12.1h-14.5z" fill="none" stroke="#000" stroke-width=".17"/>
<path d="M155.2 208.4h14.3v.2h-14.3z" fill="#000"/>
<path d="M155.1 203a.82 .82 0 0 1 .9 .9 .82 .82 0 0 1-.9 .8z" fill="#fff"/>
<path d="M155.1 203a.82 .82 0 0 1 .9 .9 .82 .82 0 0 1-.9 .8" fill="none" stroke="#000" stroke-width=".17"/>
<path d="M154.6 203.2h.6v1.4h-.6z" fill="#fff"/>
<path d="M154.6 203.2h.5v1.3h-.5z" fill="none" stroke="#fff" stroke-width=".26"/>
<path d="M154.2 203h1.1v.1h-1.1zM154.2 204.6h1.1v.2h-1.1z" fill="#000"/>
<circle cx="156.6" cy="209.1" r=".29" fill="#fff"/>
<g fill="none" stroke="#000" stroke-width=".17">
<path d="M154.2 217.3l1.6-.4v.9zM168.8 216.9l1.6 .4-1.6 .5zM174 218.5h1l-.6 1.5zM152.2 222.5h.9l-.4 1.5zM152.7 224.9l.4 1.5h-.9zM154.9 226.5l1.6 .5-1.6 .5zM160.7 227l1.6-.5v1zM165.6 226.4l1.7 .5-1.7 .5zM168.9 227l1.7-.5v.9zM174.4 225.1l.6 1.5h-1z"/>
<circle cx="156.6" cy="209.1" r=".29"/>
</g>
<g fill="#000">
<path d="M140.3 192.9l.3 .2zM154.2 197h.2l.8 .8v.1h-.2l-.8-.7zM154.1 211.7h.1v8.7h-.1zM154.2 216.9h1.7v1h-1.7zM154.2 210.6l.8-.7h.2v.1l-.8 .8h-.2zM155.6 217.3h1.1v.1h-1.1zM168 217.3h1.5v.1h-1.5zM168.8 216.9h1.6v1h-1.6zM170.4 211.2h.2v2.7h-.2zM170.4 215.1h.2v5.4h-.2zM174 218.5h1v1.6h-1zM174.4 217.6h.1v1.9h-.1z"/>
<path d="M140.9 224.3h10v.2h-10zM151.7 224.7h3.8v.2h-3.8zM151.8 224h2.4v.2h-2.4zM152.2 222.5h1v1.5h-1zM152.2 224.9h1v1.6h-1zM152.6 221.5h.2v1.9h-.2zM152.6 225.5h.2v1.9h-.2zM154.1 226.9h2v.2h-2zM154.9 226.5h1.7v1h-1.7zM156.6 225.5h.2v2.6h-.2zM158 224.8h1.4v.2h-1.4zM160.5 225.5h.2v2.6h-.2z"/>
<path d="M160.7 226.5h1.7v1h-1.7zM161.2 226.9h1.8v.2h-1.8zM161.8 224.8h1.4v.2h-1.4zM162.9 230.6h10.2v.1h-10.2zM164.8 226.8h2v.2h-2zM165.6 226.4h1.7v1.1h-1.7zM165.6 224.8h1.4v.2h-1.4zM167.3 225.4h.2v2.6h-.2zM168.6 225.5h.2v2.5h-.2zM168.9 226.5h1.7v1h-1.7zM169.4 226.9h1.8v.2h-1.8zM169.4 224.9h6.4v.2h-6.4z"/>
<path d="M171.1 220.2h4.8v.2h-4.8zM174 225.1h1v1.5h-1zM174.4 225.5h.1v2h-.1z"/>
</g>
<path d="M154.2 220.3h16.4v4.2h-16.4z" fill="#fff"/>
<path d="M140.3 192.8l.2 .1v.2l-.2-.1zM154.4 220.8h15.9v.1h-15.9z" fill="#000"/>
<path d="M154.6 220.3h15.4l.6 2.3-.6 1.9h-15.4l-.4-2z" fill="none" stroke="#000" stroke-width=".17"/>
<path d="M154.2 222.1h16.2v.6h-16.2z" fill="#fff"/>
<path d="M154.2 222.1h16.2v.6h-16.2z" fill="none" stroke="#000" stroke-width=".17"/>
<path d="M156.1 222.2h1.3v2.8h-1.3z" fill="#fff"/>
<path d="M156.1 222.2h1.3v2.8h-1.3z" fill="none" stroke="#000" stroke-width=".17"/>
<path d="M156 224.4h1.5v.1h-1.5z" fill="#000"/>
<path d="M159.9 222.2h1.3v2.8h-1.3z" fill="#fff"/>
<path d="M159.9 222.2h1.3v2.8h-1.3z" fill="none" stroke="#000" stroke-width=".17"/>
<path d="M159.8 224.4h1.4v.1h-1.4z" fill="#000"/>
<path d="M163.6 222.2h1.5v2.8h-1.5z" fill="#fff"/>
<path d="M163.6 222.2h1.5v2.8h-1.5z" fill="none" stroke="#000" stroke-width=".17"/>
<path d="M163.6 224.4h1.5v.1h-1.5z" fill="#000"/>
<path d="M167.4 222.2h1.4v2.8h-1.4z" fill="#fff"/>
<path d="M167.4 222.2h1.4v2.8h-1.4z" fill="none" stroke="#000" stroke-width=".17"/>
<path d="M157.2 217.3h10.2v.2h-10.2zM167.4 224.4h1.5v.1h-1.5zM171.1 222.7h9.3v.2h-9.3z" fill="#000"/>
<path d="M146.6 251.1l24.4 .1z" fill="#fff"/>
<text font-size="6.3" x="12.7" y="20">AD706</text>
<g font-size="3.4">
<text x="12.7" y="84.9">Figure 24 shows the AD706 in an active filter application. An</text>
<text x="12.7" y="88.7">important characteristic of the AD706 is that both the input bias</text>
<text x="12.7" y="92.6">current, input offset current and their drift remain low over</text>
<text x="12.7" y="96.5">most of the op amp’s rated temperature range. Therefore, for</text>
<text x="12.7" y="100.4">most applications, there is no need to use the normal balancing</text>
<text x="12.7" y="104.3">resistor. Adding the balancing resistor enhances performance at</text>
<text x="12.7" y="108.2">high temperatures, as shown by Figure 25.</text>
<text x="60" y="124.5">Section 1</text>
<text x="98.1" y="124.5">Section 2</text>
<text x="28.2" y="128.4">Desired Low</text>
<text x="60" y="128.4">Frequency</text>
<text x="81.8" y="128.4">Q</text>
<text x="98.1" y="128.4">Frequency</text>
<text x="118.9" y="128.4">Q</text>
<text x="131.6" y="128.4">C1</text>
<text x="144" y="128.4">C2</text>
<text x="156.3" y="128.4">C3</text>
<text x="169" y="128.4">C4</text>
<text x="28.2" y="132.3">Pass Response</text>
<text x="60" y="132.3">(Hz)</text>
<text x="98.1" y="132.3">(Hz)</text>
<text x="131.6" y="132.3">(µF)</text>
<text x="143.9" y="132.3">(µF)</text>
<text x="156.3" y="132.3">(µF)</text>
<text x="169" y="132.3">(µF)</text>
<text x="28.2" y="138.7">Bessel</text>
<text x="28.2" y="142.6">Butterworth</text>
<text x="60" y="138.7">1.43</text>
<text x="60" y="142.6">1.00</text>
<text x="81.8" y="138.7">0.522</text>
<text x="81.8" y="142.6">0.541</text>
<text x="98.1" y="138.7">1.60</text>
<text x="98.1" y="142.6">1.00</text>
<text x="118.9" y="138.7">0.806</text>
<text x="118.9" y="142.6">1.31</text>
<text x="131.6" y="138.7">0.116</text>
<text x="131.6" y="142.6">0.172</text>
<text x="144" y="138.7">0.107</text>
<text x="144" y="142.6">0.147</text>
<text x="156.3" y="138.7">0.160</text>
<text x="156.3" y="142.6">0.416</text>
<text x="169" y="138.7">0.0616</text>
<text x="169" y="142.6">0.0609</text>
<text x="28.2" y="146.5">0.1 dB Chebychev</text>
<text x="60" y="146.5">0.648</text>
<text x="81.9" y="146.5">0.619</text>
<text x="98.1" y="146.5">0.948</text>
<text x="118.9" y="146.5">2.18</text>
<text x="131.6" y="146.5">0.304</text>
<text x="143.9" y="146.5">0.198</text>
<text x="156.3" y="146.5">0.733</text>
<text x="169" y="146.5">0.0385</text>
<text x="28.2" y="150.4">0.2 dB Chebychev</text>
<text x="28.2" y="154.2">0.5 dB Chebychev</text>
<text x="60" y="150.4">0.603</text>
<text x="60" y="154.2">0.540</text>
<text x="81.9" y="150.4">0.646</text>
<text x="81.9" y="154.2">0.705</text>
<text x="98.1" y="150.4">0.941</text>
<text x="98.1" y="154.2">0.932</text>
<text x="118.9" y="150.4">2.44</text>
<text x="118.9" y="154.2">2.94</text>
<text x="131.6" y="150.4">0.341</text>
<text x="131.6" y="154.2">0.416</text>
<text x="143.9" y="150.4">0.204</text>
<text x="143.9" y="154.2">0.209</text>
<text x="156.3" y="150.4">0.823</text>
<text x="156.3" y="154.2">1.00</text>
<text x="169" y="150.4">0.0347</text>
<text x="169" y="154.2">0.0290</text>
<text x="28.2" y="158.1">1.0 dB Chebychev</text>
<text x="60" y="158.1">0.492</text>
<text x="81.9" y="158.1">0.785</text>
<text x="98.1" y="158.1">0.925</text>
<text x="118.9" y="158.1">3.56</text>
<text x="131.6" y="158.1">0.508</text>
<text x="143.9" y="158.1">0.206</text>
<text x="156.3" y="158.1">1.23</text>
<text x="169" y="158.1">0.0242</text>
<text x="102.1" y="273.1">–8–</text>
<text x="185.8" y="273.1">REV. B</text>
</g>
<g font-size="3.2">
<text x="29.3" y="75.6">Figure 24. A 1 Hz, 4-Pole Active Filter</text>
<text x="12.7" y="81">A 1 Hz, 4-Pole, Active Filter</text>
<text x="119.6" y="90.4">Figure 25. V</text>
<text x="119.6" y="94.3">of the 1 Hz Filter</text>
<text x="141.7" y="90.4">vs. Temperature Performance</text>
<text x="41.1" y="115.9">Table II. 1 Hz, 4-Pole, Low Pass Filter Recommended Component Values</text>
<text x="88.9" y="176.1">OUTLINE DIMENSIONS</text>
<text x="42" y="182.5">Cerdip</text>
<text x="92.3" y="185.3">Plastic Mini-DIP</text>
<text x="161" y="185.3">SOIC</text>
<text x="43" y="186.4">(Q-8)</text>
<text x="100.9" y="189.1">(N-8)</text>
<text x="161.2" y="189.1">(R-8)</text>
</g>
<g font-size="2.6">
<text x="209.5" y="73.3" transform="rotate(-90 209.5 73.3)">C1429a–2.5–11/94</text>
<text x="28.2" y="164">NOTE</text>
<text x="28.2" y="167.2">Specified Values are for a –3 dB point of 1.0 Hz. For other frequencies simply scale capacitors C1 through C4 directly, i.e.: for 3 Hz</text>
<text x="28.2" y="170.4">Bessel response, C1 = 0.0387 µF, C2 = 0.0357 µF, C3 = 0.0533 µF, C4 = 0.0205 µF.</text>
<text x="84.9" y="180">Dimensions shown in inches and (mm).</text>
<text x="209.5" y="224.7" transform="rotate(-90 209.5 224.7)">PRINTED IN U.S.A.</text>
</g>
<text font-size="2.2" x="137.7" y="91">OS</text>
<g font-size="2.1">
<text x="44.5" y="266.8">°</text>
<text x="44.8" y="264.1">°</text>
</g>
<g font-size="2">
<text x="127.2" y="26.8">180</text>
<text x="127.2" y="34.6">120</text>
<text x="142.9" y="34.9">WITHOUT OPTIONAL</text>
<text x="140.6" y="36.7">BALANCE RESISTOR, R3.</text>
<text x="128.3" y="42.7">60</text>
<text x="129.4" y="50.9">0</text>
<text x="127.3" y="59">–60</text>
<text x="146.9" y="54.1">WITH OPTIONAL BALANCE</text>
<text x="153.1" y="56">RESISTOR, R3</text>
<text x="126" y="67.4">–120</text>
<text x="124.3" y="74.5" transform="rotate(-90 124.3 74.5)">OFFSET VOLTAGE OF FILTER CIRCUIT (RTI) – µV</text>
<text x="125.9" y="75.2">–180</text>
<text x="129.9" y="77.2">–60 –40</text>
<text x="139.7" y="77.3">–20</text>
<text x="145.4" y="77.3">0</text>
<text x="149" y="77.2">+20</text>
<text x="153.9" y="77.4">+40 +60</text>
<text x="163.8" y="77.4">+80 +100 +120+140</text>
<text x="145.7" y="80.5">TEMPERATURE – °C</text>
<text x="175.2" y="236.3">°</text>
<text x="157.3" y="245.4">°</text>
<text x="157.3" y="247.4">°</text>
</g>
<g font-size="1.8">
<text x="41.5" y="35.5">AD706</text>
<text x="76.8" y="37.9">AD706</text>
</g>
<g font-size="1.7">
<text x="30.7" y="189.6">0.005 (0.13) MIN</text>
<text x="48.7" y="189.7">0.055 (1.4) MAX</text>
<text x="38.6" y="196.4">8</text>
<text x="54.1" y="196.5">5</text>
<text x="95.6" y="195.9">8</text>
<text x="111" y="195.9">5</text>
<text x="31" y="201.3">PIN 1</text>
<text x="57.8" y="200.1">0.310 (7.87)</text>
<text x="57.8" y="202.6">0.220 (5.59)</text>
<text x="87.8" y="201.4">PIN 1</text>
<text x="115.9" y="199.4">0.280 (7.11)</text>
<text x="115.9" y="201.9">0.240 (6.10)</text>
<text x="39.4" y="206.1">1</text>
<text x="54" y="206.1">4</text>
<text x="95.9" y="205.5">1</text>
<text x="110.8" y="205.5">4</text>
<text x="39.3" y="211.5">0.405 (10.29) MAX</text>
<text x="58.1" y="214.6">0.060 (1.52)</text>
<text x="98.7" y="211.8">0.430 (10.92)</text>
<text x="99.2" y="214.3">0.348 (8.84)</text>
<text x="29.4" y="218.6">(5.08)</text>
<text x="29.6" y="216.5">0.200</text>
<text x="30.2" y="220.7">MAX</text>
<text x="58.1" y="217.1">0.015 (0.38)</text>
<text x="86.6" y="221.3">(5.33)</text>
<text x="86.8" y="219.2">0.210</text>
<text x="115.8" y="217.7">0.060 (1.52)</text>
<text x="115.8" y="220.2">0.015 (0.38)</text>
<text x="25.7" y="226.3">0.200 (5.08)</text>
<text x="63.1" y="224.3">0.150</text>
<text x="63.1" y="226.4">(3.81)</text>
<text x="87.3" y="223.4">MAX</text>
<text x="120.2" y="226.9">0.130</text>
<text x="25.7" y="228.7">0.125 (3.18)</text>
<text x="63.1" y="228.5">MIN</text>
<text x="83.2" y="228.9">0.160 (4.06)</text>
<text x="83.2" y="231.4">0.115 (2.93)</text>
<text x="120.2" y="229">(3.30)</text>
<text x="120.2" y="231.1">MIN</text>
<text x="33.5" y="234.7">0.023 (0.58)</text>
<text x="33.5" y="237.1">0.014 (0.36)</text>
<text x="44.5" y="237">(2.54)</text>
<text x="44.5" y="234.8">0.100</text>
<text x="44.9" y="239.1">BSC</text>
<text x="50.2" y="234.9">0.070 (1.78)</text>
<text x="50.2" y="237.4">0.030 (0.76)</text>
<text x="61.9" y="234.8">SEATING</text>
<text x="61.9" y="237">PLANE</text>
<text x="88.7" y="237.5">0.022 (0.558)</text>
<text x="88.7" y="239.9">0.014 (0.356)</text>
<text x="101.5" y="237.4">0.100</text>
<text x="101.5" y="239.5">(2.54)</text>
<text x="108.1" y="237.5">0.070 (1.77)</text>
<text x="108.1" y="239.9">0.045 (1.15)</text>
<text x="120.4" y="236.7">SEATING</text>
<text x="120.4" y="238.8">PLANE</text>
<text x="42.2" y="242">0.320 (8.13)</text>
<text x="42.2" y="244.4">0.290 (7.37)</text>
<text x="99.2" y="245.3">0.325 (8.25)</text>
<text x="102" y="241.9">BSC</text>
<text x="99.2" y="247.8">0.300 (7.62)</text>
<text x="43.5" y="257.5">0.015 (0.38)</text>
<text x="112.3" y="252.9">0.195 (4.95)</text>
<text x="112.3" y="255.4">0.115 (2.93)</text>
<text x="43.5" y="260">0.008 (0.20)</text>
<text x="99.4" y="262.5">0.015 (0.381)</text>
<text x="42.8" y="264.1">15</text>
<text x="43.5" y="266.8">0</text>
<text x="99.4" y="265">0.008 (0.204)</text>
</g>
<g font-size="1.6">
<text x="156.3" y="199.7">8</text>
<text x="167.7" y="199.7">5</text>
<text x="171.1" y="202.5">0.1574 (4.00)</text>
<text x="148.1" y="206">PIN 1</text>
<text x="156.3" y="207.9">1</text>
<text x="167.8" y="207.8">4</text>
<text x="171.1" y="204.8">0.1497 (3.80)</text>
<text x="176.5" y="207.5">0.2440 (6.20)</text>
<text x="176.5" y="209.9">0.2284 (5.80)</text>
<text x="157.1" y="216.7">0.1968 (5.00)</text>
<text x="157.1" y="219">0.1890 (4.80)</text>
<text x="140.8" y="223.7">0.0098 (0.25)</text>
<text x="140.8" y="226.1">0.0040 (0.10)</text>
<text x="171" y="222.1">0.102 (2.59)</text>
<text x="171" y="224.4">0.094 (2.39)</text>
<text x="155.7" y="229.8">0.0500</text>
<text x="156.1" y="231.6">(1.27)</text>
<text x="156.5" y="233.3">BSC</text>
<text x="162.9" y="229.9">0.0192 (0.49)</text>
<text x="162.9" y="232.3">0.0138 (0.35)</text>
<text x="160.7" y="235">0.0196 (0.50)</text>
<text x="160.7" y="237.4">0.0099 (0.25)</text>
<text x="171.8" y="236.3">x 45</text>
<text x="156.3" y="245.4">8</text>
<text x="143.6" y="248.1">0.0098 (0.25)</text>
<text x="143.6" y="250.5">0.0075 (0.19)</text>
<text x="156.3" y="247.4">0</text>
<text x="167.2" y="247.5">0.0500 (1.27)</text>
<text x="167.2" y="249.8">0.0160 (0.41)</text>
</g>
<g font-size="1.5">
<text x="23.9" y="29.5">R1</text>
<text x="31.5" y="29.5">R2</text>
<text x="42.1" y="28.6">C1</text>
<text x="73.5" y="29.3">C3</text>
<text x="77.4" y="28.9">+V</text>
<text x="13.7" y="33.1">INPUT</text>
<text x="23.2" y="31">1MΩ</text>
<text x="30.8" y="31">1MΩ</text>
<text x="32.8" y="34.8">C2</text>
<text x="39.9" y="32.9">3</text>
<text x="41.5" y="32.8">+</text>
<text x="43.2" y="33.9">1/2</text>
<text x="48.3" y="35.4" transform="rotate(1 48.3 35.4)">1</text>
<text x="58.6" y="33.8">1MΩ</text>
<text x="59.3" y="32.2">R3</text>
<text x="65.1" y="33.8">1MΩ</text>
<text x="65.8" y="32.2">R4</text>
<text x="75.4" y="35.6">5</text>
<text x="77.2" y="35.6" transform="rotate(1 77.2 35.6)">+</text>
<text x="78.3" y="34.3">8</text>
<text x="84.5" y="31.3">0.1µF</text>
<text x="39.8" y="38">2</text>
<text x="41.6" y="38">–</text>
<text x="44.2" y="38.2">4</text>
<text x="48.6" y="40.9">0.1µF</text>
<text x="68" y="37.5">C4</text>
<text x="75.3" y="40.7">6</text>
<text x="77.3" y="40.7">–</text>
<text x="78.5" y="36.4">1/2</text>
<text x="84.2" y="37.8">7</text>
<text x="95.1" y="38">OUTPUT</text>
<text x="43.1" y="43.5">–V</text>
<text x="75.9" y="47.9">R6</text>
<text x="40.6" y="49.9">2MΩ</text>
<text x="41.3" y="48.4">R5</text>
<text x="47.8" y="50.3">0.01µF</text>
<text x="49.3" y="48.8">C5</text>
<text x="75.3" y="49.4">2MΩ</text>
<text x="82.7" y="49.7">0.01µF</text>
<text x="84" y="48.3">C6</text>
<text x="54.5" y="55.2">OPTIONAL BALANCE</text>
<text x="54.5" y="56.7">RESISTOR NETWORKS*</text>
<text x="42.9" y="60.5">*WITHOUT THE NETWORK, PINS 1 &amp; 2, AND 6 &amp; 7</text>
<text x="43.7" y="62">OF THE AD706 ARE TIED TOGETHER.</text>
<text x="43.7" y="65">CAPACITORS C1 &amp; C2 ARE SOUTHERN ELECTRONICS</text>
<text x="43.7" y="66.5">MPCC, POLYCARB ±5%, 50 VOLT</text>
</g>
<g font-size="1.3">
<text x="79.3" y="29.2">S</text>
<text x="44.9" y="43.9">S</text>
</g>
</svg>
